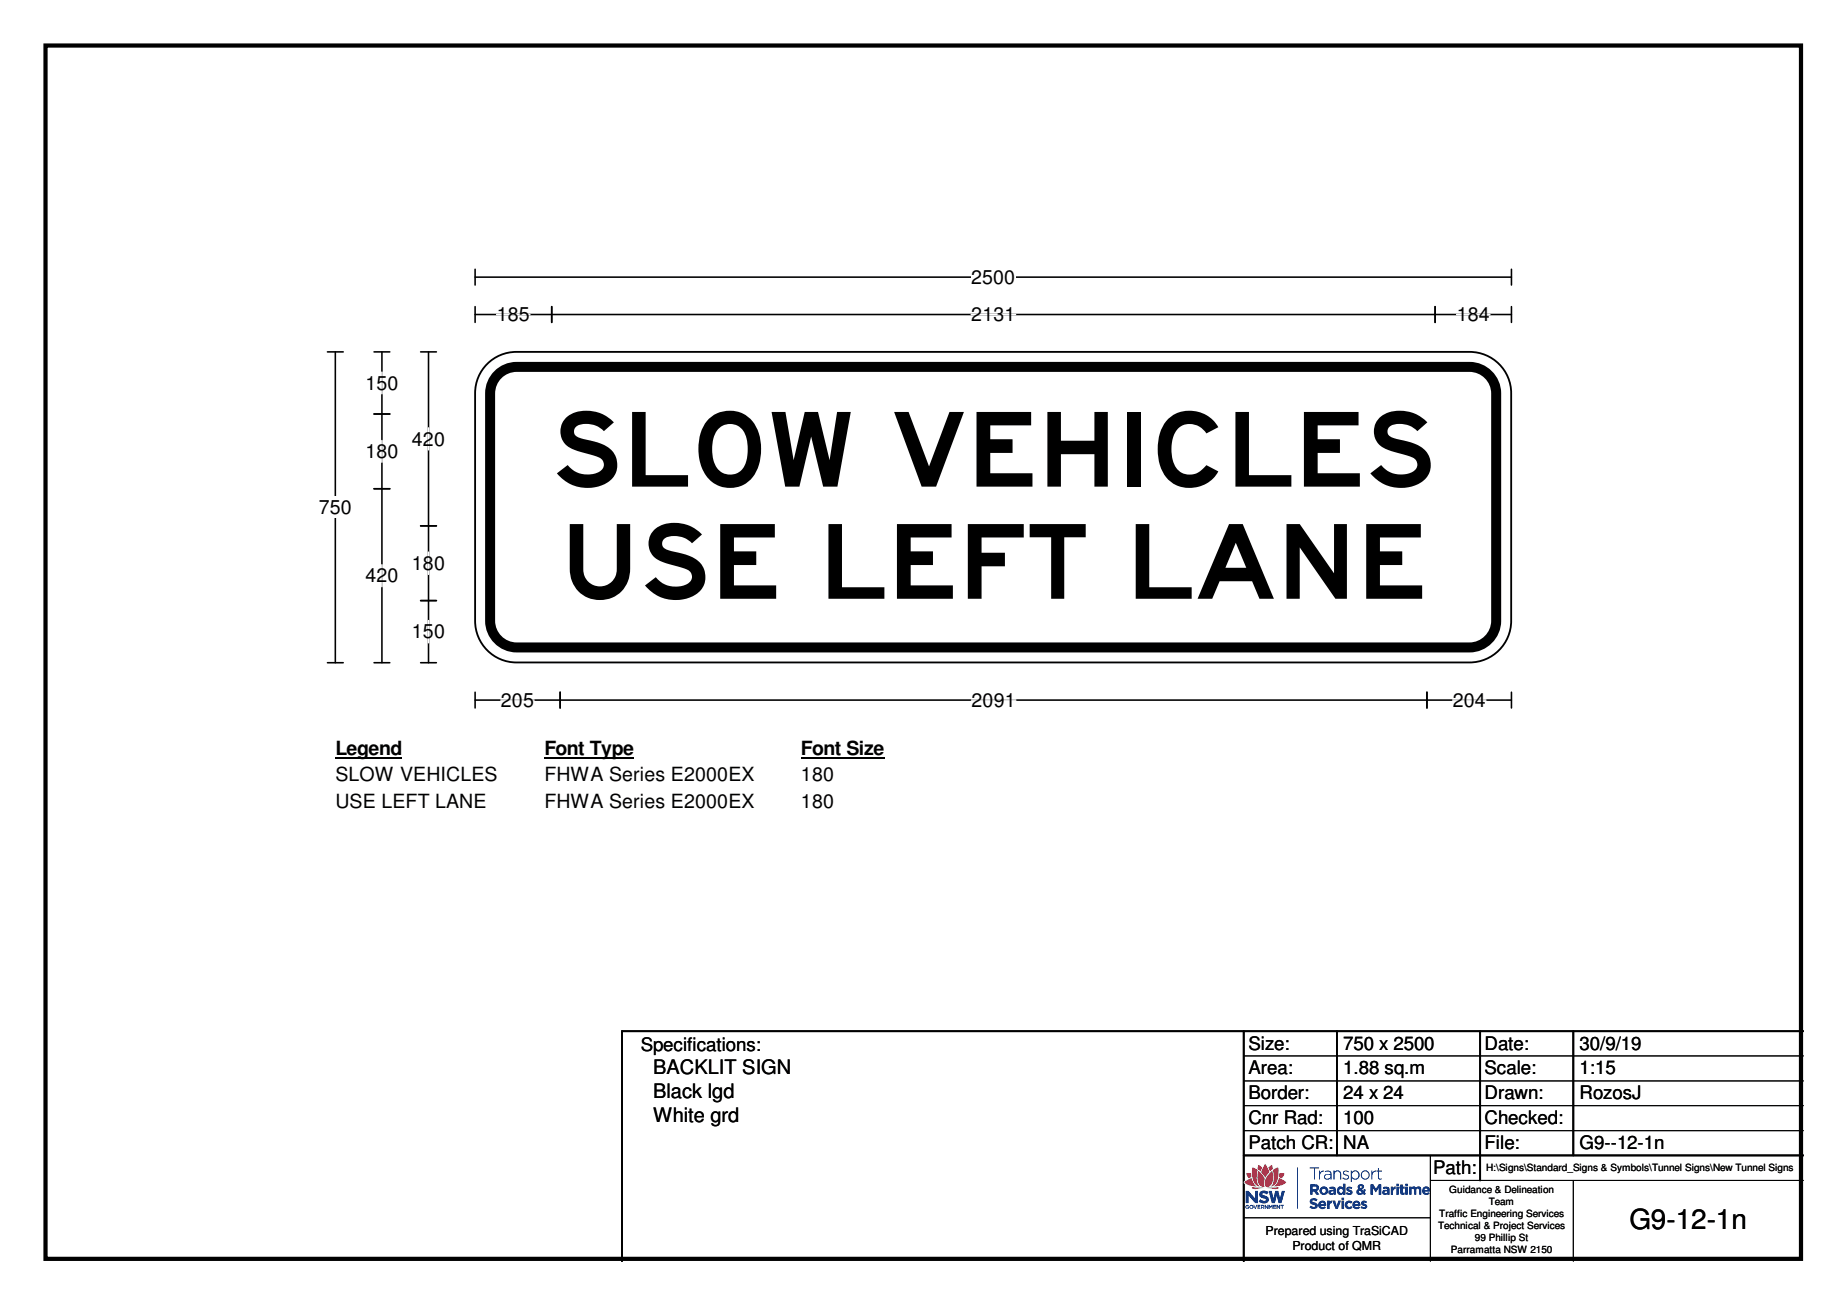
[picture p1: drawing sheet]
<svg xmlns="http://www.w3.org/2000/svg" width="297mm" height="210mm" viewBox="0 0 297 210" stroke-linecap="round" stroke-linejoin="round" font-family="sans-serif">
<path d="M7.3 7.3h282.3v195.2h-282.3z" fill="none" stroke="#000" stroke-width=".68"/>
<path d="M76.4 44.6h166.7M76.4 43.3v2.5M243.1 43.3v2.5" fill="none" stroke="#000" stroke-width=".25"/>
<path d="M156.2 42.8h7.1v3.5h-7.1z" fill="#fff"/>
<g fill="none" stroke="#000" stroke-width=".25">
<path d="M52.7 56.6h2.5M53.9 56.6v50M76.4 50.6h166.7M76.4 49.3v2.6M88.7 49.3v2.6M230.8 49.3v2.6M243.1 49.3v2.6M52.7 106.6h2.5M76.4 111.3v2.6M76.4 112.6h166.7M90.1 111.3v2.6M229.5 111.3v2.6"/>
<path d="M243.1 111.3v2.6"/>
</g>
<path d="M79.9 50.6h5.3M156.2 50.6h7.1M234.3 50.6h5.3M80.6 112.6h5.3M156.2 112.6h7.2M233.6 112.6h5.4" fill="none" stroke="#fff" stroke-width=".25"/>
<path d="M51.3 79.8h5.3v3.6h-5.3z" fill="#fff"/>
<path d="M60.2 56.6h2.5M61.4 56.6v50M67.6 56.6h2.6M68.9 56.6v50M60.2 66.6h2.5M60.2 78.6h2.5M67.6 84.6h2.6M67.6 96.6h2.6M60.2 106.6h2.5M67.6 106.6h2.6" fill="none" stroke="#000" stroke-width=".25"/>
<path d="M61.4 59.9v3.4M61.4 70.9v3.4M68.9 68.8v3.5M61.4 90.8v3.6M68.9 88.8v3.6M68.9 99.8v3.6" fill="none" stroke="#fff" stroke-width=".25"/>
<path d="M53.9 118.6h10.7v3.4h-10.7z" fill="#fff"/>
<path d="M53.9 121.9h10.7" fill="none" stroke="#000" stroke-width=".3"/>
<path d="M87.5 118.6h14.4v3.4h-14.4z" fill="#fff"/>
<path d="M87.5 121.9h14.4" fill="none" stroke="#000" stroke-width=".3"/>
<path d="M128.8 118.6h13.4v3.4h-13.4z" fill="#fff"/>
<path d="M128.8 121.9h13.4" fill="none" stroke="#000" stroke-width=".3"/>
<g fill="#fff">
<path d="M53.9 122.9h26.1v3.5h-26.1z"/>
<path d="M87.5 122.9h33.8v3.5h-33.8z"/>
<path d="M128.8 122.9h5.4v3.5h-5.4z"/>
<path d="M53.9 127.1h24.4v3.5h-24.4z"/>
<path d="M87.5 127.1h33.8v3.5h-33.8z"/>
<path d="M128.8 127.1h5.4v3.5h-5.4z"/>
</g>
<path d="M78 58.9a6.6 6.6 0 0 1 5.1-2.3h153.2a6.7 6.7 0 0 1 6.7 6.6v36.7a6.7 6.7 0 0 1-6.7 6.7h-153.2a6.7 6.7 0 0 1-6.7-6.7v-36.7a6.6 6.6 0 0 1 1.6-4.3z" fill-rule="evenodd" fill="#fff"/>
<path d="M78 58.9a6.6 6.6 0 0 1 5.1-2.3h153.2a6.7 6.7 0 0 1 6.7 6.6v36.7a6.7 6.7 0 0 1-6.7 6.7h-153.2a6.7 6.7 0 0 1-6.7-6.7v-36.7a6.6 6.6 0 0 1 1.6-4.3z" fill="none" stroke="#fff" stroke-width=".16"/>
<path d="M79.8 60.5a4.3 4.3 0 0 1 3.3-1.5h153.2a4.3 4.3 0 0 1 4.3 4.3v36.6a4.3 4.3 0 0 1-4.3 4.2h-153.2a4.3 4.3 0 0 1-4.3-4.2v-36.6a4.3 4.3 0 0 1 1-2.8z" fill="none" stroke="#000" stroke-width="1.6"/>
<path d="M78 58.9a6.6 6.6 0 0 1 5.1-2.3h153.2a6.7 6.7 0 0 1 6.7 6.6v36.7a6.7 6.7 0 0 1-6.7 6.7h-153.2a6.7 6.7 0 0 1-6.7-6.7v-36.7a6.6 6.6 0 0 1 1.6-4.3zM200 165.9v37M215 165.9v19.9M238 165.9v24M253 165.9v19.9M290 165.9h-190v37M200 185.8h90" fill="none" stroke="#000" stroke-width=".3"/>
<path d="M200 169.8h90M200 173.9h90M200 177.8h90M200 181.9h90M200 195.9h30M230 189.9h60M230 185.8v17.1M253 189.9v13" fill="none" stroke="#000" stroke-width=".16"/>
<g fill="#12387f">
<path d="M200.5 193.9h.4l-.4 .1-.1 .1 .2 .3 .2-.1-.2-.2h.3l-.1 .3a.32 .32 0 0 1-.4 0 .32 .32 0 0 1-.1-.4z"/>
<path d="M201.6 193.8l.3 .5 .2-.5h.1l-.3 .6z"/>
<path d="M202.3 193.8h.4v.1h-.4v.2h.3v.1h-.3v.2h.4h-.4z"/>
<path d="M203.4 193.8l.4 .4v-.4h.2v.6h-.2l-.3-.4v.4h-.1z"/>
<path d="M204 193.8h.2l.1 .3 .3-.3v.6v-.4l-.3 .3-.1-.3v.4h-.2z"/>
<path d="M204.8 193.8h.4v.1h-.4v.2h.4v.1h-.4v.2h.4h-.4z"/>
<path d="M205.3 193.8h.1l.3 .4v-.4h.2v.6l-.5-.4v.4h-.1z"/>
<path d="M205.9 193.8h.6v.1h-.3v.5v-.5h-.3z"/>
<path d="M202.7 191.7a1.12 1.12 0 0 1 1.3 .1l-.3 .3-.1-.1a.39 .39 0 0 0-.6 .1l.4 .2a.62 .62 0 0 1 .6 .7 .62 .62 0 0 1-.7 .5l-.9-.2 .3-.4 .2 .2a.52 .52 0 0 0 .7-.1l-.4-.3a.62 .62 0 0 1-.6-.3 .62 .62 0 0 1 .1-.7z"/>
<path d="M210.6 187.8h1.5v.1h-.6v1.8h-.2v-1.8h-.7z"/>
<path d="M212.1 188.3h.2v.4l.3-.4h.3v.1a.62 .62 0 0 0-.6 .7v.6h-.2z"/>
<path d="M214.5 188.3h.1v.3a.56 .56 0 0 1 .7-.3 .56 .56 0 0 1 .4 .5v.9h-.2v-1.1a.44 .44 0 0 0-.8 0l-.1 1.1h-.1z"/>
<path d="M216 188.5l.4-.2a.31 .31 0 0 1 .5 .3l-.3-.2a.34 .34 0 0 0-.5 .2l.4 .3a.4 .4 0 0 1 .4 .3 .4 .4 0 0 1-.2 .5h-.4l-.4-.2 .1-.1 .2 .1a.36 .36 0 0 0 .4 .1 .36 .36 0 0 0 .2-.4l-.4-.1a.41 .41 0 0 1-.4-.6z"/>
<path d="M220.6 188.3h.1v.4l.3-.4h.3v.1a.65 .65 0 0 0-.6 .7v.6h-.1z"/>
<path d="M221.6 187.9h.1v.4h.5v.1h-.5l.1 1.1 .2 .1 .2-.1v.2a.36 .36 0 0 1-.5-.1l-.1-1.2h-.2v-.1h.2z"/>
<path d="M216.6 191.1l.4-.2 .5 .1-.2 .3-.4-.1v.1a.45 .45 0 0 1 .6 .4 .45 .45 0 0 1-.5 .5l-.6-.2 .2-.2 .5 .1v-.2a.49 .49 0 0 1-.5-.6z"/>
<path d="M220.4 190.5h.4l.5 .7 .4-.7h.4v1.7h-.4v-1.1l-.4 .7-.5-.7v1.1h-.4z"/>
<path d="M223.7 190.9h.3v.2l.4-.3v.4l-.3 .2-.1 .8h-.3z"/>
<path d="M225.2 190.5h.4v.4h.3v.3h-.3v.6h.3v.3l-.1 .1h-.4l-.1-.2-.1-.8h-.1z"/>
<path d="M226.6 190.9h.4v.2l.4-.3 .3 .3a.49 .49 0 0 1 .8 0l.1 1.1h-.4v-.8l-.2-.2-.2 .1-.1 .9h-.3v-.8l-.2-.2-.2 .2v.8h-.4z"/>
<path d="M210.7 193a.86 .86 0 0 1 1.2 0l-.2 .2-.2-.1a.3 .3 0 0 0-.5 .1l.2 .2a.65 .65 0 0 1 .7 .8 .87 .87 0 0 1-1.3 0l.2-.3 .2 .1a.36 .36 0 0 0 .5 0l-.1-.2a.66 .66 0 0 1-.7-.8z"/>
<path d="M213.4 193.1h.4v.3l.1-.1 .3-.2v.4l-.3 .2-.1 .7h-.4z"/>
<path d="M214.3 193.1h.4l.3 .9 .3-.9h.3l-.5 1.3h-.3z"/>
<path d="M216.5 193.3a.75 .75 0 0 1 1 0l-.2 .3a.35 .35 0 0 0-.5-.1 .35 .35 0 0 0-.1 .5 .35 .35 0 0 0 .5 .1l.1-.1 .2 .2a.69 .69 0 0 1-1 .1 .69 .69 0 0 1 0-1z"/>
<path d="M219 193.3a.62 .62 0 0 1 .8 0l-.1 .2-.4-.1v.2a.44 .44 0 0 1 .5 .3 .44 .44 0 0 1-.2 .5h-.4l-.4-.1 .2-.3 .3 .2 .2-.1-.5-.3z"/>
<path d="M208.6 187.8h.1v6.6z"/>
<path d="M204 191.6l.6 1.9h.4l.3-1.2 .4 1.2h.4l.5-1.9h-.4l-.3 1.2-.3-1.2h-.5l-.3 1.2-.3-1.2zM200.4 191.6v1.9h.4v-1.2l1.1 1.2h.4v-1.9h-.4v1.2l-1.1-1.2z"/>
<path d="M201.1 194v.3h.3v-.3zM201 194.1a.32 .32 0 0 1 .6 0 .32 .32 0 0 1-.6 0z"/>
<path d="M202.9 193.9v.2h.3v-.1zM202.8 193.8l.5 .1v.1l-.1 .2 .1 .2h-.1l-.1-.2h-.2l-.1 .2z"/>
<path d="M213.1 189.1v.4a.51 .51 0 0 0 .6 .1 .51 .51 0 0 0 .3-.6l-.5-.1zM213.1 188.4a.67 .67 0 0 1 1 .4v.9h-.1v-.3a.5 .5 0 0 1-.8 .3 .5 .5 0 0 1 0-.8l.8-.1a.53 .53 0 0 0-.3-.4 .53 .53 0 0 0-.6 .1z"/>
<path d="M217.3 189a.6 .6 0 0 0 1.2 0 .6 .6 0 0 0-1.2 0zM217.3 188.3h.1v.3a.69 .69 0 0 1 1-.1 .69 .69 0 0 1 0 1 .69 .69 0 0 1-1-.1v.7h-.1z"/>
<path d="M219 189a.59 .59 0 0 0 1.1 0 .59 .59 0 0 0-1.1 0zM218.9 189a.72 .72 0 0 1 1.4 0 .72 .72 0 0 1-1.4 0z"/>
<path d="M211.1 190.8v.5l.6-.1v-.1l-.1-.2zM210.7 190.5h.8a.55 .55 0 0 1 .6 .4 .55 .55 0 0 1-.4 .7l.5 .6h-.5l-.3-.6h-.3v.6h-.4z"/>
<path d="M212.5 191.5a.35 .35 0 0 0 .7 0 .35 .35 0 0 0-.7 0zM212.2 191.5a.7 .7 0 0 1 1.4 0 .7 .7 0 0 1-1.4 0z"/>
<path d="M214.1 191.6v.3l.4-.1v-.2zM213.8 191a.67 .67 0 0 1 1 .4v.8h-.3v-.2a.43 .43 0 0 1-.7 .1 .43 .43 0 0 1 .1-.7h.6l-.1-.2-.5 .1z"/>
<path d="M215.3 191.5a.35 .35 0 0 0 .7 0 .35 .35 0 0 0-.7 0zM215.2 191a.52 .52 0 0 1 .8 .1v-.7h.4v1.8h-.4v-.2a.6 .6 0 0 1-.8 0 .6 .6 0 0 1-.1-.8z"/>
<path d="M218.7 190.8l.1 .3 .2-.2v-.1zM218.6 191.6l-.1 .1a.31 .31 0 0 0 .5 .1l-.3-.3zM218.4 190.7a.49 .49 0 0 1 .6-.2 .49 .49 0 0 1 .3 .6l-.3 .2 .2 .3 .2-.3 .3 .1-.2 .4 .2 .2-.3 .2-.2-.2a.56 .56 0 0 1-.8 .1 .56 .56 0 0 1-.1-.7l.2-.1-.1-.4z"/>
<path d="M222.7 191.6l-.1 .2a.26 .26 0 0 0 .3 .1 .26 .26 0 0 0 .2-.3zM222.4 191a.67 .67 0 0 1 1.1 .4v.8h-.4v-.2a.43 .43 0 0 1-.6 .1 .43 .43 0 0 1 0-.7h.6l-.1-.2-.5 .1z"/>
<path d="M224.6 190.9h.4v1.3h-.4zM224.6 190.4h.4v.4h-.4z"/>
<path d="M226 190.9h.4v1.3h-.4zM226 190.4h.4v.4h-.4z"/>
<path d="M229.2 191.2l-.1 .2h.5l-.1-.2zM228.9 191.1a.62 .62 0 0 1 .8-.2 .62 .62 0 0 1 .3 .7h-.9a.36 .36 0 0 0 .2 .3 .36 .36 0 0 0 .4-.1l.2 .1a.67 .67 0 0 1-1 .1 .67 .67 0 0 1 0-.9z"/>
<path d="M212.4 193.5v.2h.5l-.2-.3zM212.2 193.3a.64 .64 0 0 1 .8-.1 .64 .64 0 0 1 .3 .7h-.9a.36 .36 0 0 0 .3 .3 .36 .36 0 0 0 .3-.1l.2 .1a.69 .69 0 0 1-1 .1 .69 .69 0 0 1 0-1z"/>
<path d="M215.8 193.1h.4v1.3h-.4zM215.8 192.7h.4v.3h-.4z"/>
<path d="M217.9 193.5v.2h.5a.28 .28 0 0 0-.2-.3 .28 .28 0 0 0-.3 .1zM217.7 193.3a.65 .65 0 0 1 .8-.1 .65 .65 0 0 1 .3 .7h-.9a.35 .35 0 0 0 .3 .3 .35 .35 0 0 0 .3-.1l.2 .1a.69 .69 0 0 1-1 .1 .69 .69 0 0 1 0-1z"/>
</g>
<path d="M200.4 188.6h.8v-.7l.2-.2 .7 .3 .3-.7 .7 .4 .1-.3a.23 .23 0 0 1 .3-.2 .23 .23 0 0 1 .2 .2l.2 .3 .7-.4 .2 .7 .8-.3 .1 .2v.7h.8a.68 .68 0 0 1-.3 1l.7 .4 .1 .2-.4 .4-.9 .3v.1a.7 .7 0 0 1-.9 .3 5.9 5.9 0 0 0-3 .1l-.5-.2-.1-.2 .1-.1-.5-.2-.8-.4v-.3l.7-.4a1.02 1.02 0 0 1-.3-1z" fill="#fefefe"/>
<g fill="#e3163d">
<path d="M204.7 188.2l.8-.4a3.8 3.8 0 0 1-.4 2.7l-.8 .3a2.33 2.33 0 0 0 .5-2.3z"/>
<path d="M204.4 188.5l.2-.1a2.9 2.9 0 0 1-.4 2.4 .5 .5 0 0 1-.8-.1 2.27 2.27 0 0 1 1-2.2z"/>
<path d="M204 187.8l.5-.4a.51 .51 0 0 1 .2 .5 .51 .51 0 0 1-.3 .4l-.2 .1z"/>
<path d="M205.7 188.7h.8l-.3 .8-.5-.2z"/>
<path d="M205.7 189.5l.8 .4 .3 .2v.2l-.8 .4-1.2 .1 .6-.5z"/>
<path d="M203.7 191.1l1.8-.2 .1 .2a2.44 2.44 0 0 1-1.7 0z"/>
<path d="M201.4 187.8l.9 .4a2.68 2.68 0 0 0 .3 2.6 1.43 1.43 0 0 1-1.2-1.4z"/>
<path d="M202.3 188.4a1.68 1.68 0 0 1 1.1 1.3l-.1 .9 .1 .3a.96 .96 0 0 1-1.1-1.2z"/>
<path d="M203.4 187.3l.1-.1 .2 .3 .4 1.1-.6 .8-.7-.8z"/>
<path d="M202.3 187.5l.2-.1 .5 .4-.3 .6-.5-.4z"/>
<path d="M200.5 188.7h.7v.6l-.4 .2-.3-.6z"/>
<path d="M200.2 190.1l1.1-.6 .3 .8 .5 .5-1.5-.3-.4-.2z"/>
<path d="M201.4 190.9l1.9 .2h-.5a1.9 1.9 0 0 1-1.5 0z"/>
</g>
<path d="M200 165.9v37M215 165.9v19.9M238 165.9v24M253 165.9v19.9M290 165.9h-190v37M200 185.8h90" fill="none" stroke="#000" stroke-width=".3"/>
<path d="M200 169.8h90M200 173.9h90M200 177.8h90M200 181.9h90M200 195.9h30M230 189.9h60M230 185.8v17.1M253 189.9v13" fill="none" stroke="#000" stroke-width=".16"/>
<g fill="#12387f">
<path d="M200.5 193.9h.4l-.4 .1-.1 .1 .2 .3 .2-.1-.2-.2h.3l-.1 .3a.32 .32 0 0 1-.4 0 .32 .32 0 0 1-.1-.4z"/>
<path d="M201.6 193.8l.3 .5 .2-.5h.1l-.3 .6z"/>
<path d="M202.3 193.8h.4v.1h-.4v.2h.3v.1h-.3v.2h.4h-.4z"/>
<path d="M203.4 193.8l.4 .4v-.4h.2v.6h-.2l-.3-.4v.4h-.1z"/>
<path d="M204 193.8h.2l.1 .3 .3-.3v.6v-.4l-.3 .3-.1-.3v.4h-.2z"/>
<path d="M204.8 193.8h.4v.1h-.4v.2h.4v.1h-.4v.2h.4h-.4z"/>
<path d="M205.3 193.8h.1l.3 .4v-.4h.2v.6l-.5-.4v.4h-.1z"/>
<path d="M205.9 193.8h.6v.1h-.3v.5v-.5h-.3z"/>
<path d="M202.7 191.7a1.12 1.12 0 0 1 1.3 .1l-.3 .3-.1-.1a.39 .39 0 0 0-.6 .1l.4 .2a.62 .62 0 0 1 .6 .7 .62 .62 0 0 1-.7 .5l-.9-.2 .3-.4 .2 .2a.52 .52 0 0 0 .7-.1l-.4-.3a.62 .62 0 0 1-.6-.3 .62 .62 0 0 1 .1-.7z"/>
<path d="M210.6 187.8h1.5v.1h-.6v1.8h-.2v-1.8h-.7z"/>
<path d="M212.1 188.3h.2v.4l.3-.4h.3v.1a.62 .62 0 0 0-.6 .7v.6h-.2z"/>
<path d="M214.5 188.3h.1v.3a.56 .56 0 0 1 .7-.3 .56 .56 0 0 1 .4 .5v.9h-.2v-1.1a.44 .44 0 0 0-.8 0l-.1 1.1h-.1z"/>
<path d="M216 188.5l.4-.2a.31 .31 0 0 1 .5 .3l-.3-.2a.34 .34 0 0 0-.5 .2l.4 .3a.4 .4 0 0 1 .4 .3 .4 .4 0 0 1-.2 .5h-.4l-.4-.2 .1-.1 .2 .1a.36 .36 0 0 0 .4 .1 .36 .36 0 0 0 .2-.4l-.4-.1a.41 .41 0 0 1-.4-.6z"/>
<path d="M220.6 188.3h.1v.4l.3-.4h.3v.1a.65 .65 0 0 0-.6 .7v.6h-.1z"/>
<path d="M221.6 187.9h.1v.4h.5v.1h-.5l.1 1.1 .2 .1 .2-.1v.2a.36 .36 0 0 1-.5-.1l-.1-1.2h-.2v-.1h.2z"/>
<path d="M216.6 191.1l.4-.2 .5 .1-.2 .3-.4-.1v.1a.45 .45 0 0 1 .6 .4 .45 .45 0 0 1-.5 .5l-.6-.2 .2-.2 .5 .1v-.2a.49 .49 0 0 1-.5-.6z"/>
<path d="M220.4 190.5h.4l.5 .7 .4-.7h.4v1.7h-.4v-1.1l-.4 .7-.5-.7v1.1h-.4z"/>
<path d="M223.7 190.9h.3v.2l.4-.3v.4l-.3 .2-.1 .8h-.3z"/>
<path d="M225.2 190.5h.4v.4h.3v.3h-.3v.6h.3v.3l-.1 .1h-.4l-.1-.2-.1-.8h-.1z"/>
<path d="M226.6 190.9h.4v.2l.4-.3 .3 .3a.49 .49 0 0 1 .8 0l.1 1.1h-.4v-.8l-.2-.2-.2 .1-.1 .9h-.3v-.8l-.2-.2-.2 .2v.8h-.4z"/>
<path d="M210.7 193a.86 .86 0 0 1 1.2 0l-.2 .2-.2-.1a.3 .3 0 0 0-.5 .1l.2 .2a.65 .65 0 0 1 .7 .8 .87 .87 0 0 1-1.3 0l.2-.3 .2 .1a.36 .36 0 0 0 .5 0l-.1-.2a.66 .66 0 0 1-.7-.8z"/>
<path d="M213.4 193.1h.4v.3l.1-.1 .3-.2v.4l-.3 .2-.1 .7h-.4z"/>
<path d="M214.3 193.1h.4l.3 .9 .3-.9h.3l-.5 1.3h-.3z"/>
<path d="M216.5 193.3a.75 .75 0 0 1 1 0l-.2 .3a.35 .35 0 0 0-.5-.1 .35 .35 0 0 0-.1 .5 .35 .35 0 0 0 .5 .1l.1-.1 .2 .2a.69 .69 0 0 1-1 .1 .69 .69 0 0 1 0-1z"/>
<path d="M219 193.3a.62 .62 0 0 1 .8 0l-.1 .2-.4-.1v.2a.44 .44 0 0 1 .5 .3 .44 .44 0 0 1-.2 .5h-.4l-.4-.1 .2-.3 .3 .2 .2-.1-.5-.3z"/>
<path d="M208.6 187.8h.1v6.6z"/>
<path d="M204 191.6l.6 1.9h.4l.3-1.2 .4 1.2h.4l.5-1.9h-.4l-.3 1.2-.3-1.2h-.5l-.3 1.2-.3-1.2zM200.4 191.6v1.9h.4v-1.2l1.1 1.2h.4v-1.9h-.4v1.2l-1.1-1.2z"/>
<path d="M201.1 194v.3h.3v-.3zM201 194.1a.32 .32 0 0 1 .6 0 .32 .32 0 0 1-.6 0z"/>
<path d="M202.9 193.9v.2h.3v-.1zM202.8 193.8l.5 .1v.1l-.1 .2 .1 .2h-.1l-.1-.2h-.2l-.1 .2z"/>
<path d="M213.1 189.1v.4a.51 .51 0 0 0 .6 .1 .51 .51 0 0 0 .3-.6l-.5-.1zM213.1 188.4a.67 .67 0 0 1 1 .4v.9h-.1v-.3a.5 .5 0 0 1-.8 .3 .5 .5 0 0 1 0-.8l.8-.1a.53 .53 0 0 0-.3-.4 .53 .53 0 0 0-.6 .1z"/>
<path d="M217.3 189a.6 .6 0 0 0 1.2 0 .6 .6 0 0 0-1.2 0zM217.3 188.3h.1v.3a.69 .69 0 0 1 1-.1 .69 .69 0 0 1 0 1 .69 .69 0 0 1-1-.1v.7h-.1z"/>
<path d="M219 189a.59 .59 0 0 0 1.1 0 .59 .59 0 0 0-1.1 0zM218.9 189a.72 .72 0 0 1 1.4 0 .72 .72 0 0 1-1.4 0z"/>
<path d="M211.1 190.8v.5l.6-.1v-.1l-.1-.2zM210.7 190.5h.8a.55 .55 0 0 1 .6 .4 .55 .55 0 0 1-.4 .7l.5 .6h-.5l-.3-.6h-.3v.6h-.4z"/>
<path d="M212.5 191.5a.35 .35 0 0 0 .7 0 .35 .35 0 0 0-.7 0zM212.2 191.5a.7 .7 0 0 1 1.4 0 .7 .7 0 0 1-1.4 0z"/>
<path d="M214.1 191.6v.3l.4-.1v-.2zM213.8 191a.67 .67 0 0 1 1 .4v.8h-.3v-.2a.43 .43 0 0 1-.7 .1 .43 .43 0 0 1 .1-.7h.6l-.1-.2-.5 .1z"/>
<path d="M215.3 191.5a.35 .35 0 0 0 .7 0 .35 .35 0 0 0-.7 0zM215.2 191a.52 .52 0 0 1 .8 .1v-.7h.4v1.8h-.4v-.2a.6 .6 0 0 1-.8 0 .6 .6 0 0 1-.1-.8z"/>
<path d="M218.7 190.8l.1 .3 .2-.2v-.1zM218.6 191.6l-.1 .1a.31 .31 0 0 0 .5 .1l-.3-.3zM218.4 190.7a.49 .49 0 0 1 .6-.2 .49 .49 0 0 1 .3 .6l-.3 .2 .2 .3 .2-.3 .3 .1-.2 .4 .2 .2-.3 .2-.2-.2a.56 .56 0 0 1-.8 .1 .56 .56 0 0 1-.1-.7l.2-.1-.1-.4z"/>
<path d="M222.7 191.6l-.1 .2a.26 .26 0 0 0 .3 .1 .26 .26 0 0 0 .2-.3zM222.4 191a.67 .67 0 0 1 1.1 .4v.8h-.4v-.2a.43 .43 0 0 1-.6 .1 .43 .43 0 0 1 0-.7h.6l-.1-.2-.5 .1z"/>
<path d="M224.6 190.9h.4v1.3h-.4zM224.6 190.4h.4v.4h-.4z"/>
<path d="M226 190.9h.4v1.3h-.4zM226 190.4h.4v.4h-.4z"/>
<path d="M229.2 191.2l-.1 .2h.5l-.1-.2zM228.9 191.1a.62 .62 0 0 1 .8-.2 .62 .62 0 0 1 .3 .7h-.9a.36 .36 0 0 0 .2 .3 .36 .36 0 0 0 .4-.1l.2 .1a.67 .67 0 0 1-1 .1 .67 .67 0 0 1 0-.9z"/>
<path d="M212.4 193.5v.2h.5l-.2-.3zM212.2 193.3a.64 .64 0 0 1 .8-.1 .64 .64 0 0 1 .3 .7h-.9a.36 .36 0 0 0 .3 .3 .36 .36 0 0 0 .3-.1l.2 .1a.69 .69 0 0 1-1 .1 .69 .69 0 0 1 0-1z"/>
<path d="M215.8 193.1h.4v1.3h-.4zM215.8 192.7h.4v.3h-.4z"/>
<path d="M217.9 193.5v.2h.5a.28 .28 0 0 0-.2-.3 .28 .28 0 0 0-.3 .1zM217.7 193.3a.65 .65 0 0 1 .8-.1 .65 .65 0 0 1 .3 .7h-.9a.35 .35 0 0 0 .3 .3 .35 .35 0 0 0 .3-.1l.2 .1a.69 .69 0 0 1-1 .1 .69 .69 0 0 1 0-1z"/>
</g>
<path d="M200.4 188.6h.8v-.7l.2-.2 .7 .3 .3-.7 .7 .4 .1-.3a.23 .23 0 0 1 .3-.2 .23 .23 0 0 1 .2 .2l.2 .3 .7-.4 .2 .7 .8-.3 .1 .2v.7h.8a.68 .68 0 0 1-.3 1l.7 .4 .1 .2-.4 .4-.9 .3v.1a.7 .7 0 0 1-.9 .3 5.9 5.9 0 0 0-3 .1l-.5-.2-.1-.2 .1-.1-.5-.2-.8-.4v-.3l.7-.4a1.02 1.02 0 0 1-.3-1z" fill="#fefefe"/>
<g fill="#e3163d">
<path d="M204.7 188.2l.8-.4a3.8 3.8 0 0 1-.4 2.7l-.8 .3a2.33 2.33 0 0 0 .5-2.3z"/>
<path d="M204.4 188.5l.2-.1a2.9 2.9 0 0 1-.4 2.4 .5 .5 0 0 1-.8-.1 2.27 2.27 0 0 1 1-2.2z"/>
<path d="M204 187.8l.5-.4a.51 .51 0 0 1 .2 .5 .51 .51 0 0 1-.3 .4l-.2 .1z"/>
<path d="M205.7 188.7h.8l-.3 .8-.5-.2z"/>
<path d="M205.7 189.5l.8 .4 .3 .2v.2l-.8 .4-1.2 .1 .6-.5z"/>
<path d="M203.7 191.1l1.8-.2 .1 .2a2.44 2.44 0 0 1-1.7 0z"/>
<path d="M201.4 187.8l.9 .4a2.68 2.68 0 0 0 .3 2.6 1.43 1.43 0 0 1-1.2-1.4z"/>
<path d="M202.3 188.4a1.68 1.68 0 0 1 1.1 1.3l-.1 .9 .1 .3a.96 .96 0 0 1-1.1-1.2z"/>
<path d="M203.4 187.3l.1-.1 .2 .3 .4 1.1-.6 .8-.7-.8z"/>
<path d="M202.3 187.5l.2-.1 .5 .4-.3 .6-.5-.4z"/>
<path d="M200.5 188.7h.7v.6l-.4 .2-.3-.6z"/>
<path d="M200.2 190.1l1.1-.6 .3 .8 .5 .5-1.5-.3-.4-.2z"/>
<path d="M201.4 190.9l1.9 .2h-.5a1.9 1.9 0 0 1-1.5 0z"/>
</g>
<g font-size="16.7">
<text x="88.7" y="78.3">SLOW VEHICLES</text>
<text x="90.1" y="96.3">USE LEFT LANE</text>
</g>
<text font-size="4.5" x="262" y="197.7">G9-12-1n</text>
<g font-size="3.2">
<text x="105" y="172.7">BACKLIT SIGN</text>
<text x="105" y="176.6">Black lgd</text>
<text x="105" y="180.4">White grd</text>
</g>
<g font-size="3.1">
<text x="156.2" y="45.6">2500</text>
<text x="79.9" y="51.6">185</text>
<text x="156.2" y="51.6">2131</text>
<text x="234.3" y="51.6">184</text>
<text x="58.8" y="62.7">150</text>
<text x="66.2" y="71.7">420</text>
<text x="58.8" y="73.7">180</text>
<text x="51.3" y="82.7">750</text>
<text x="58.8" y="93.7">420</text>
<text x="66.2" y="91.7">180</text>
<text x="66.2" y="102.7">150</text>
<text x="80.6" y="113.7">205</text>
<text x="156.2" y="113.7">2091</text>
<text x="233.6" y="113.7">204</text>
<text x="53.9" y="121.4">Legend</text>
<text x="53.9" y="125.7">SLOW VEHICLES</text>
<text x="87.5" y="121.4">Font Type</text>
<text x="87.5" y="125.7">FHWA Series E2000EX</text>
<text x="128.8" y="121.4">Font Size</text>
<text x="128.8" y="125.7">180</text>
<text x="53.9" y="129.9">USE LEFT LANE</text>
<text x="87.5" y="129.9">FHWA Series E2000EX</text>
<text x="128.8" y="129.9">180</text>
</g>
<g font-size="3">
<text x="103" y="169.1">Specifications:</text>
<text x="200.8" y="168.8">Size:</text>
<text x="200.8" y="172.8">Area:</text>
<text x="216" y="168.8">750 x 2500</text>
<text x="216" y="172.8">1.88 sq.m</text>
<text x="238.8" y="168.8">Date:</text>
<text x="238.8" y="172.8">Scale:</text>
<text x="254" y="168.8">30/9/19</text>
<text x="254" y="172.8">1:15</text>
<text x="200.8" y="176.8">Border:</text>
<text x="216" y="176.8">24 x 24</text>
<text x="238.8" y="176.8">Drawn:</text>
<text x="254" y="176.8">RozosJ</text>
<text x="200.8" y="180.8">Cnr Rad:</text>
<text x="200.8" y="184.8">Patch CR:</text>
<text x="216" y="180.8">100</text>
<text x="216" y="184.8">NA</text>
<text x="238.8" y="180.8">Checked:</text>
<text x="238.8" y="184.8">File:</text>
<text x="254" y="184.8">G9--12-1n</text>
<text x="230.5" y="188.8">Path:</text>
</g>
<g font-size="2">
<text x="203.5" y="198.7">Prepared using TraSiCAD</text>
<text x="207.9" y="201">Product of QMR</text>
</g>
<g font-size="1.6">
<text x="233.1" y="191.8">Guidance &amp; Delineation</text>
<text x="239" y="188.3">H:\Signs\Standard_Signs &amp; Symbols\Tunnel Signs\New Tunnel Signs</text>
<text x="231.3" y="197.7">Technical &amp; Project Services</text>
<text x="231.5" y="195.7">Traffic Engineering Services</text>
<text x="239.4" y="193.8">Team</text>
<text x="233.3" y="201.5">Parramatta NSW 2150</text>
<text x="237.2" y="199.6">99 Phillip St</text>
</g>
</svg>
